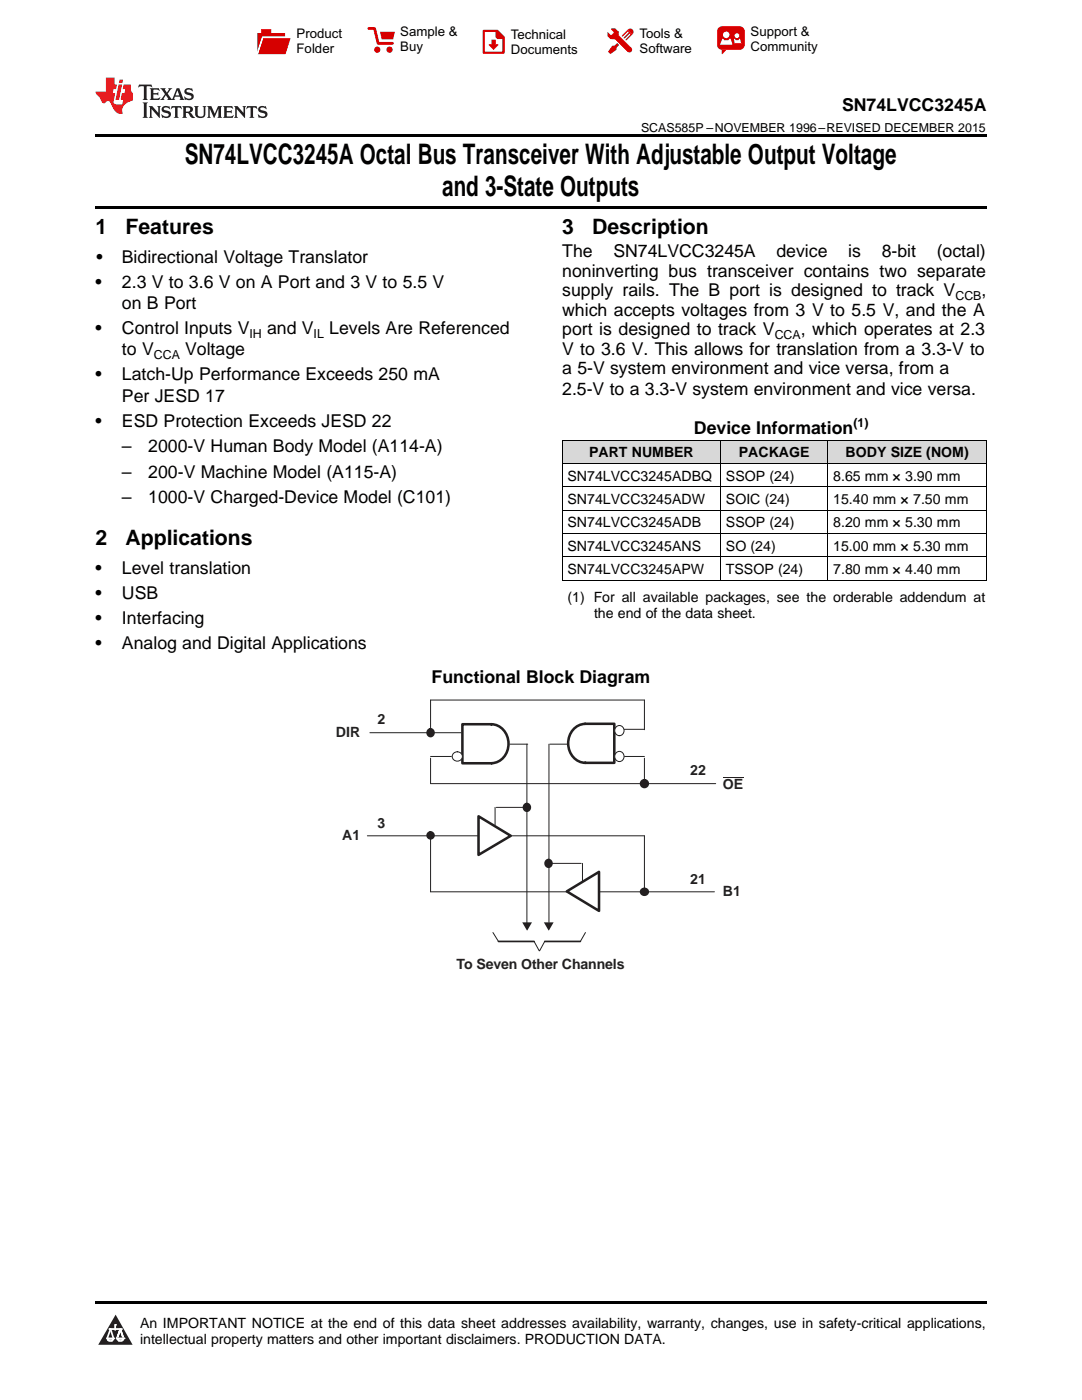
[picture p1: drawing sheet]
<svg xmlns="http://www.w3.org/2000/svg" width="216mm" height="279mm" viewBox="0 0 216 279" stroke-linecap="round" stroke-linejoin="round" font-family="sans-serif">
<g fill="#d8d8d8">
<path d="M112.2 87.9h31.6v4.7h-31.6z"/>
<path d="M143.8 87.9h21.4v4.7h-21.4z"/>
<path d="M165.2 87.9h31.6v4.7h-31.6z"/>
</g>
<path d="M23.1 262.4l3.4 6h-6.9z" fill="#231f20"/>
<path d="M21.4 267.1h1.2l-.3 .5h-.3a.55 .55 0 0 1-.6-.5z" fill-rule="evenodd" fill="#fff"/>
<path d="M21.4 267.1h1.2l-.3 .5h-.3a.55 .55 0 0 1-.6-.5z" fill="none" stroke="#231f20" stroke-width=".34"/>
<path d="M21.4 267.1l1.2 .1-.3 .4h-.5z" fill="none" stroke="#fff" stroke-width=".34"/>
<path d="M23 265.3h.1" fill="none" stroke="#fff" stroke-width=".34"/>
<path d="M23 264.4v.9z" fill="#fff"/>
<path d="M23 264.4v.9z" fill="none" stroke="#fff" stroke-width=".34"/>
<circle cx="23" cy="264.4" r=".17" fill="#fff"/>
<path d="M21.9 265.2h.1" fill="none" stroke="#fff" stroke-width=".34"/>
<path d="M21.9 265.2h2.3z" fill="#fff"/>
<path d="M21.9 265.2h2.3z" fill="none" stroke="#fff" stroke-width=".34"/>
<circle cx="24.2" cy="265.2" r=".17" fill="#fff"/>
<path d="M23.3 267.1h.1" fill="none" stroke="#fff" stroke-width=".34"/>
<path d="M24 265.2l-.7 1.9z" fill="#fff"/>
<path d="M24 265.2l-.7 1.9z" fill="none" stroke="#fff" stroke-width=".34"/>
<path d="M24 265.2l.7 1.9z" fill="#fff"/>
<path d="M24 265.2l.7 1.9z" fill="none" stroke="#fff" stroke-width=".34"/>
<path d="M24.6 267.1h.1" fill="none" stroke="#fff" stroke-width=".34"/>
<circle cx="21.4" cy="267.1" r=".17" fill="#fff"/>
<path d="M22.1 265.2l-.7 1.9z" fill="#fff"/>
<path d="M22.1 265.2l-.7 1.9z" fill="none" stroke="#fff" stroke-width=".34"/>
<path d="M22.1 265.2l.5 1.9z" fill="#fff"/>
<path d="M22.1 265.2l.5 1.9z" fill="none" stroke="#fff" stroke-width=".34"/>
<circle cx="22.6" cy="267.1" r=".17" fill="#fff"/>
<path d="M23.4 267.1h1.3a.65 .65 0 0 1-.7 .5 .65 .65 0 0 1-.6-.5z" fill-rule="evenodd" fill="#fff"/>
<path d="M23.4 267.1h1.3a.65 .65 0 0 1-.7 .5 .65 .65 0 0 1-.6-.5z" fill="none" stroke="#231f20" stroke-width=".34"/>
<path d="M23.4 267.1h1.3l-.4 .5h-.6z" fill="none" stroke="#fff" stroke-width=".34"/>
<path d="M23.3 267.1h.1" fill="none" stroke="#fff" stroke-width=".34"/>
<circle cx="24.7" cy="267.1" r=".17" fill="#fff"/>
<path d="M19 259.7h177.8v.5h-177.8z" fill="#000"/>
<circle cx="85.9" cy="146.2" r=".72" fill="#231f20"/>
<circle cx="85.9" cy="146.2" r=".72" fill="none" stroke="#231f20" stroke-width=".34"/>
<circle cx="85.9" cy="146.2" r=".17" fill="#231f20"/>
<path d="M104.2 184.1h2l-1 1.6z" fill-rule="evenodd" fill="#231f20"/>
<path d="M73.8 146.2h18.2M85.9 151h4.2M85.9 151.3v5.1h56.9M101.7 148.5h3.6M105.1 148.5v36.2M109.5 148.5v35.6M109.7 148.5h3.7M123.3 145.6h5.3M124.6 151h4M128.6 145.6v-5.9h-42.7v6.5" fill="none" stroke="#231f20" stroke-width=".2"/>
<circle cx="128.6" cy="156.4" r=".76" fill="#231f20"/>
<circle cx="128.6" cy="156.4" r=".76" fill="none" stroke="#231f20" stroke-width=".34"/>
<circle cx="128.6" cy="156.4" r=".17" fill="#231f20"/>
<path d="M128.6 151.3v4.8M73.3 166.8h55.3M85.9 166.5v11.5h56.7M98.8 161.1v3.5M99 161.1h6" fill="none" stroke="#231f20" stroke-width=".2"/>
<circle cx="85.9" cy="166.7" r=".68" fill="#231f20"/>
<circle cx="85.9" cy="166.7" r=".68" fill="none" stroke="#231f20" stroke-width=".34"/>
<circle cx="85.9" cy="166.8" r=".17" fill="#231f20"/>
<path d="M128.6 166.8v11.2" fill="none" stroke="#231f20" stroke-width=".2"/>
<circle cx="128.6" cy="178" r=".72" fill="#231f20"/>
<circle cx="128.6" cy="178" r=".72" fill="none" stroke="#231f20" stroke-width=".34"/>
<circle cx="128.6" cy="178" r=".17" fill="#231f20"/>
<circle cx="105.1" cy="161.1" r=".72" fill="#231f20"/>
<circle cx="105.1" cy="161.1" r=".72" fill="none" stroke="#231f20" stroke-width=".34"/>
<circle cx="105.1" cy="161.1" r=".17" fill="#231f20"/>
<path d="M108.5 184.1h2l-1 1.6z" fill-rule="evenodd" fill="#231f20"/>
<path d="M144.3 155.2h4M98.4 186.1l1.1 1.8M106.6 187.9l1 1.8 1.1-1.8M116.8 186.1l-1 1.8" fill="none" stroke="#231f20" stroke-width=".2"/>
<path d="M99.5 187.9h7.1M108.7 187.9h7.1" fill="none" stroke="#231f20" stroke-width=".34"/>
<path d="M98 144.5a4 4 0 0 1 3.4 2.9 4 4 0 0 1-1.4 4.2l-1.2 .6-.7 .1M98.1 144.5h-5.8v7.8h5.8" fill="none" stroke="#231f20" stroke-width=".51"/>
<circle cx="91.3" cy="151" r=".97" fill="#fff"/>
<g fill="none" stroke="#231f20" stroke-width=".2">
<path d="M123.6 151h.1"/>
<circle cx="91.3" cy="151" r=".97"/>
</g>
<path d="M116.7 152.2h5.9v-7.7h-5.9a4 4 0 0 0-3.3 2.9 4 4 0 0 0 1.5 4.2l1.2 .6h.7" fill="none" stroke="#231f20" stroke-width=".51"/>
<circle cx="123.5" cy="151" r=".98" fill="#fff"/>
<g fill="none" stroke="#231f20" stroke-width=".2">
<path d="M123.6 145.8h.1"/>
<circle cx="123.5" cy="151" r=".98"/>
</g>
<circle cx="123.5" cy="145.8" r=".98" fill="#fff"/>
<circle cx="123.5" cy="145.8" r=".98" fill="none" stroke="#231f20" stroke-width=".2"/>
<path d="M113.1 177.9l6.4-3.9v7.8z" fill="#fff"/>
<path d="M113.1 177.9l6.4-3.9v7.8z" fill="none" stroke="#231f20" stroke-width=".51"/>
<path d="M95.5 162.9l6.4 3.9-6.4 3.8z" fill="#fff"/>
<path d="M95.5 162.9l6.4 3.9-6.4 3.8z" fill="none" stroke="#231f20" stroke-width=".51"/>
<path d="M110 172.3h6M116.2 172.3v3.5" fill="none" stroke="#231f20" stroke-width=".2"/>
<circle cx="109.5" cy="172.3" r=".72" fill="#231f20"/>
<circle cx="109.5" cy="172.3" r=".72" fill="none" stroke="#231f20" stroke-width=".34"/>
<circle cx="109.5" cy="172.3" r=".17" fill="#231f20"/>
<path d="M19 26.8h177.8v.6h-177.8zM19 41.2h177.8v.5h-177.8zM112.2 115.8l.1 .1zM165.1 115.8l.1 .1zM196.7 115.8l.1 .1z" fill="#000"/>
<path d="M112.2 97.2h84.6M112.2 92.5h84.6M112.2 87.9h84.6M112.2 87.9v28M143.7 87.9v28M165.2 87.9v28M196.8 87.9v28M112.2 115.8h84.6M112.2 111.1h84.6M112.2 106.5h84.6M112.2 101.8h84.6" fill="none" stroke="#000" stroke-width=".2"/>
<path d="M27.7 16.9l-.1 .6 .6-.3h.5v.2v2.2l-.2 .4h1l-.2-.4v-2.2v-.2h.5l.6 .3-.2-.6zM29.9 17.6l.2 .4v1.6l-.2 .4h1.9l.1-.6a1.09 1.09 0 0 1-1.3 .1v-.6h.6l.4 .2v-.7l-.2 .2h-.8v-.6l.2-.1a1.01 1.01 0 0 1 1 .3l-.1-.6zM32 17.6l.9 1.2-1 1.2h.9l-.2-.3 .5-.7 .5 .7-.3 .3h1.7l-.2-.3 .1-.4h1l.1 .4-.2 .3h1l-.3-.4-.7-2h-.5l-1 2.2-.8-1.1 .9-1.1h-.9l.2 .2-.4 .7-.4-.7 .2-.2zM35.4 18l.4 1h-.8zM37 17.7a.66 .66 0 0 0-.2 .8 .66 .66 0 0 0 .6 .4l.7 .2 .1 .2a.8 .8 0 0 1-.7 .4 .8 .8 0 0 1-.7-.5l.1 .8 .2-.2a.94 .94 0 0 0 1.1 .1 .94 .94 0 0 0 .4-.9 1.48 1.48 0 0 0-1.3-.6v-.4a1.1 1.1 0 0 1 1.2 .2l-.2-.6-.2 .1-.5-.1zM28.5 20.4l.2 .4v2.3l-.2 .4h1l-.2-.4v-2.3l.2-.4zM29.7 21.2l.2 .4v1.5l-.2 .4h.8l-.3-.4 .1-1.3 1.6 1.8v-2l.2-.4h-.7l.2 .2v1.1l-1.2-1.3zM32.5 21.3a.66 .66 0 0 0-.2 .8 .66 .66 0 0 0 .6 .4l.6 .2 .2 .2a.8 .8 0 0 1-.8 .4 .8 .8 0 0 1-.7-.5l.2 .7 .2-.1a.94 .94 0 0 0 1 .1 .94 .94 0 0 0 .5-1 1.47 1.47 0 0 0-1.3-.6l-.1-.3a1.1 1.1 0 0 1 1.3 .2l-.2-.6-.2 .1-.5-.2zM34.3 21.2l-.2 .6a.64 .64 0 0 1 .8-.3v1.6l-.2 .4h1l-.3-.4 .1-1.6a.66 .66 0 0 1 .8 .3l-.2-.6zM36.3 21.2l.3 .4v1.5l-.3 .4h1l-.2-.2v-.7h.5l.1 .1a.8 .8 0 0 0 1.2 .7l-1-1a.62 .62 0 0 0 .6-.5 .62 .62 0 0 0-.6-.7zM37.1 21.5h.1a.48 .48 0 0 1 .6 0 .48 .48 0 0 1 .1 .6l-.2 .1-.6 .1zM38.7 21.2l.2 .2a2.29 2.29 0 0 0 .4 2 1.05 1.05 0 0 0 1.7-.7v-1.3l.2-.2h-.8l.2 .4v1.1a.61 .61 0 0 1-.6 .6 .61 .61 0 0 1-.6-.6v-1.1l.3-.4zM41.3 21.2l.3 .4v1.5l-.3 .4h.8l-.2-.4v-1.4l.8 1.9 .9-1.9v1.4l-.2 .4h.9l-.2-.4v-1.5l.2-.4h-.8l-.7 1.5-.6-1.5zM44.5 21.2l.2 .4v1.5l-.2 .4h1.9l.2-.6a1.1 1.1 0 0 1-1.4 .2v-.7h.6l.4 .2v-.6l-.2 .1-.8 .1v-.6l.2-.1a1.02 1.02 0 0 1 1.1 .2l-.2-.5zM46.7 21.2l.2 .4v1.5l-.2 .4h.8l-.3-.4 .1-1.3 1.6 1.8v-2l.2-.4h-.7l.2 .2v1.1l-1.2-1.3zM49.3 21.2l-.1 .6a.64 .64 0 0 1 .8-.3v1.6l-.3 .4h1l-.2-.4v-1.6a.66 .66 0 0 1 .8 .3l-.1-.6zM51.7 21.3a.66 .66 0 0 0-.2 .7 .66 .66 0 0 0 .7 .5l.6 .2 .1 .2a.8 .8 0 0 1-.7 .4 .8 .8 0 0 1-.7-.5l.1 .7 .2-.1a.94 .94 0 0 0 1.1 .1 .94 .94 0 0 0 .4-1 1.48 1.48 0 0 0-1.2-.6l-.1-.3a1.1 1.1 0 0 1 1.2 .2l-.2-.6-.1 .1-.6-.2z" fill="#231f20"/>
<path d="M21.1 15.5v2.8h-2v.4l.9 .9a.96 .96 0 0 0 1 1 .59 .59 0 0 1 .5-.4 .59 .59 0 0 1 .5 .3l.4 .8a1.61 1.61 0 0 0 2.1 1.3 1.63 1.63 0 0 1 1.1-2.2l.9-.3v-1.5a1.6 1.6 0 0 1-.4-1.7h-1.4l-.2 .9h.5l-.2 .8h-.5l-.2 1v.3h.5l-.2 .9h-.7a.74 .74 0 0 1-1-.6l.3-1.6h-.5l.2-.8h.5l.1-.9h-.4v-1.4zM23.7 16.9l-.7 3h.8l.6-3zM23.8 15.9l-.1 .7h.7l.2-.7z" fill="#ee1d23"/>
<g fill="#d60000">
<path d="M52.1 5.8h2v.8h2.8v4.2h-5.5v-4.2h.7z" fill-rule="evenodd"/>
<path d="M52.4 7.5h5.6l-1 3.3h-5.6z" fill-rule="evenodd"/>
</g>
<path d="M52.4 7.4h5.7l-.1 .1h-5.5l-1.1 3.3z" fill-rule="evenodd" fill="#fff"/>
<path d="M52.4 7.4h5.7l-.1 .1h-5.5l-1.1 3.3z" fill="none" stroke="#fff" stroke-width=".2"/>
<path d="M73.6 5.7h1.1l.7 2.9h2.9" fill="none" stroke="#d60000" stroke-width=".55"/>
<g fill="#d60000">
<path d="M75.8 6.3h3l-.4 1.6h-2.2z" fill-rule="evenodd"/>
<circle cx="75.3" cy="9.9" r=".62"/>
<circle cx="77.7" cy="9.9" r=".62"/>
</g>
<path d="M96.5 6.2h2.7l1.3 1.2v3.1h-4z" fill="none" stroke="#d60000" stroke-width=".44"/>
<g fill="#d60000">
<path d="M98.1 7.9h.8v1h.5l-.9 1.1-1-1v-.1h.6z" fill-rule="evenodd"/>
<path d="M98.9 6.2h.3l1.3 1.2v.4h-1.3l-.3-.4z" fill-rule="evenodd"/>
<path d="M121.9 5.7h.8l.7 .6 .1 .7 2.5 2.5-.8 .8-2.3-2.3-1.1-.2-.6-.6v-.8l.7 .6 .5-.4v-.2l-.5-.5z" fill-rule="evenodd"/>
<path d="M122.2 9.1h.4l.5-.5 .4 .4-.5 .5v.4l-1.2 .9-.5-.5z" fill-rule="evenodd"/>
<path d="M125.3 5.9a.67 .67 0 0 1 .9 0 .67 .67 0 0 1 0 .9z" fill-rule="evenodd"/>
<path d="M125.3 5.9l.9 .9-1.2 1.2h-.2v-.2l1-.9v-.2h-.2l-.9 1h-.2v-.2l.9-1 .1-.2h-.3l-.9 1h-.2v-.2z" fill-rule="evenodd"/>
<circle cx="125.6" cy="9.9" r=".54"/>
</g>
<path d="M123.3 6.3v.7" fill="none" stroke="#d60000" stroke-width=".2"/>
<g fill="#d60000">
<path d="M143.4 5.5l.6-.2h3.6a.95 .95 0 0 1 1 .9v2.8a.95 .95 0 0 1-1 .9h-3.6a.95 .95 0 0 1-.9-.9v-2.8z" fill-rule="evenodd"/>
<path d="M144 9.9h.9l-.7 .9h-.2z" fill-rule="evenodd"/>
</g>
<g fill="#fff">
<path d="M146.6 8.6h1.3z"/>
<path d="M144.1 7.8h.3l.1 .2h.8l.2-.2h.3l.4 1.1h-2.5z" fill-rule="evenodd"/>
<path d="M146.4 7.8h.3l.1 .2h.5l.2-.2h.2l.2 .8h-1.3z" fill-rule="evenodd"/>
<circle cx="144.9" cy="6.9" r=".65"/>
<circle cx="147" cy="7.1" r=".48"/>
</g>
<g font-size="5.6">
<text x="36.9" y="32.8">SN74LVCC3245A Octal Bus Transceiver With Adjustable Output Voltage</text>
<text x="88.2" y="39.2">and 3-State Outputs</text>
</g>
<g font-size="4.2">
<text x="19" y="46.7">1</text>
<text x="25" y="46.7">Features</text>
<text x="112.2" y="46.7">3</text>
<text x="118.2" y="46.7">Description</text>
<text x="19" y="108.8">2</text>
<text x="25" y="108.8">Applications</text>
</g>
<g font-size="3.5">
<text x="168" y="22.2">SN74LVCC3245A</text>
<text x="19.2" y="52.4">•</text>
<text x="24.3" y="52.4">Bidirectional Voltage Translator</text>
<text x="112.2" y="51.4">The</text>
<text x="122.4" y="51.4">SN74LVCC3245A</text>
<text x="154.9" y="51.4">device</text>
<text x="169.3" y="51.4">is</text>
<text x="175.9" y="51.4">8-bit</text>
<text x="186.9" y="51.4">(octal)</text>
<text x="19" y="57.4">•</text>
<text x="24.3" y="57.4">2.3 V to 3.6 V on A Port and 3 V to 5.5 V</text>
<text x="112.2" y="55.2">noninverting bus transceiver contains two separate</text>
<text x="112.2" y="59.1">supply rails. The B port is designed to track V</text>
<text x="195.9" y="59.1">,</text>
<text x="24.3" y="61.7">on B Port</text>
<text x="112.2" y="63">which accepts voltages from 3 V to 5.5 V, and the A</text>
<text x="19" y="66.7">•</text>
<text x="24.3" y="66.7">Control Inputs V</text>
<text x="24.3" y="70.9">to V</text>
<text x="36.9" y="70.9">Voltage</text>
<text x="53.3" y="66.7">and V</text>
<text x="65.7" y="66.7">Levels Are Referenced</text>
<text x="112.2" y="66.9">port is designed to track V</text>
<text x="112.2" y="70.8">V to 3.6 V. This allows for translation from a 3.3-V to</text>
<text x="159.8" y="66.9">, which operates at 2.3</text>
<text x="19" y="75.9">•</text>
<text x="24.3" y="75.9">Latch-Up Performance Exceeds 250 mA</text>
<text x="112.2" y="74.6">a 5-V system environment and vice versa, from a</text>
<text x="24.3" y="80.2">Per JESD 17</text>
<text x="112.2" y="78.9">2.5-V to a 3.3-V system environment and vice versa.</text>
<text x="19" y="85.2">•</text>
<text x="24.3" y="85.2">ESD Protection Exceeds JESD 22</text>
<text x="138.5" y="86.6">Device Information</text>
<text x="24.3" y="90.2">–</text>
<text x="24.3" y="95.3">–</text>
<text x="29.6" y="90.2">2000-V Human Body Model (A114-A)</text>
<text x="29.6" y="95.3">200-V Machine Model (A115-A)</text>
<text x="24.3" y="100.4">–</text>
<text x="29.6" y="100.4">1000-V Charged-Device Model (C101)</text>
<text x="19" y="114.5">•</text>
<text x="19" y="119.6">•</text>
<text x="24.3" y="114.5">Level translation</text>
<text x="24.3" y="119.6">USB</text>
<text x="19" y="124.6">•</text>
<text x="24.3" y="124.6">Interfacing</text>
<text x="19" y="129.6">•</text>
<text x="24.3" y="129.6">Analog and Digital Applications</text>
<text x="86.1" y="136.3">Functional Block Diagram</text>
</g>
<g font-size="2.8">
<text x="113.2" y="96">SN74LVCC3245ADBQ</text>
<text x="117.5" y="91.3">PART NUMBER</text>
<text x="144.9" y="96">SSOP (24)</text>
<text x="147.4" y="91.3">PACKAGE</text>
<text x="166.3" y="96">8.65 mm × 3.90 mm</text>
<text x="168.7" y="91.3">BODY SIZE (NOM)</text>
<text x="113.2" y="100.6">SN74LVCC3245ADW</text>
<text x="144.9" y="100.6">SOIC (24)</text>
<text x="166.3" y="100.6">15.40 mm × 7.50 mm</text>
<text x="113.2" y="105.3">SN74LVCC3245ADB</text>
<text x="144.9" y="105.3">SSOP (24)</text>
<text x="166.3" y="105.3">8.20 mm × 5.30 mm</text>
<text x="113.2" y="109.9">SN74LVCC3245ANS</text>
<text x="144.9" y="109.9">SO (24)</text>
<text x="166.3" y="109.9">15.00 mm × 5.30 mm</text>
<text x="113.2" y="114.6">SN74LVCC3245APW</text>
<text x="144.9" y="114.6">TSSOP (24)</text>
<text x="166.3" y="114.6">7.80 mm × 4.40 mm</text>
<text x="113.2" y="120.1">(1) For all available packages, see the orderable addendum at</text>
<text x="118.5" y="123.3">the end of the data sheet.</text>
<text x="27.9" y="265">An IMPORTANT NOTICE at the end of this data sheet addresses availability, warranty, changes, use in safety-critical applications,</text>
<text x="27.9" y="268.2">intellectual property matters and other important disclaimers. PRODUCTION DATA.</text>
</g>
<g font-size="2.8" fill="#231f20">
<text x="67" y="147.1">DIR</text>
<text x="75.3" y="144.5">2</text>
<text x="137.7" y="154.7">22</text>
<text x="144.3" y="157.5">OE</text>
<text x="68.3" y="167.6">A1</text>
<text x="75.3" y="165.2">3</text>
<text x="137.7" y="176.4">21</text>
<text x="144.3" y="178.8">B1</text>
<text x="91.1" y="193.5">To Seven Other Channels</text>
</g>
<g font-size="2.6">
<text x="59.2" y="7.6">Product</text>
<text x="59.2" y="10.6">Folder</text>
<text x="79.9" y="7.3">Sample &amp;</text>
<text x="79.9" y="10.2">Buy</text>
<text x="101.9" y="7.8">Technical</text>
<text x="101.9" y="10.8">Documents</text>
<text x="127.6" y="7.6">Tools &amp;</text>
<text x="127.6" y="10.6">Software</text>
<text x="149.8" y="7.2">Support &amp;</text>
<text x="149.8" y="10.2">Community</text>
</g>
<g font-size="2.5">
<text x="127.9" y="26.3">SCAS585P –NOVEMBER 1996–REVISED DECEMBER 2015</text>
<text x="190.6" y="59.8">CCB</text>
<text x="30.7" y="71.6">CCA</text>
<text x="49.8" y="67.4">IH</text>
<text x="62.6" y="67.4">IL</text>
<text x="154.6" y="67.6">CCA</text>
<text x="170.3" y="85.2">(1)</text>
</g>
</svg>
